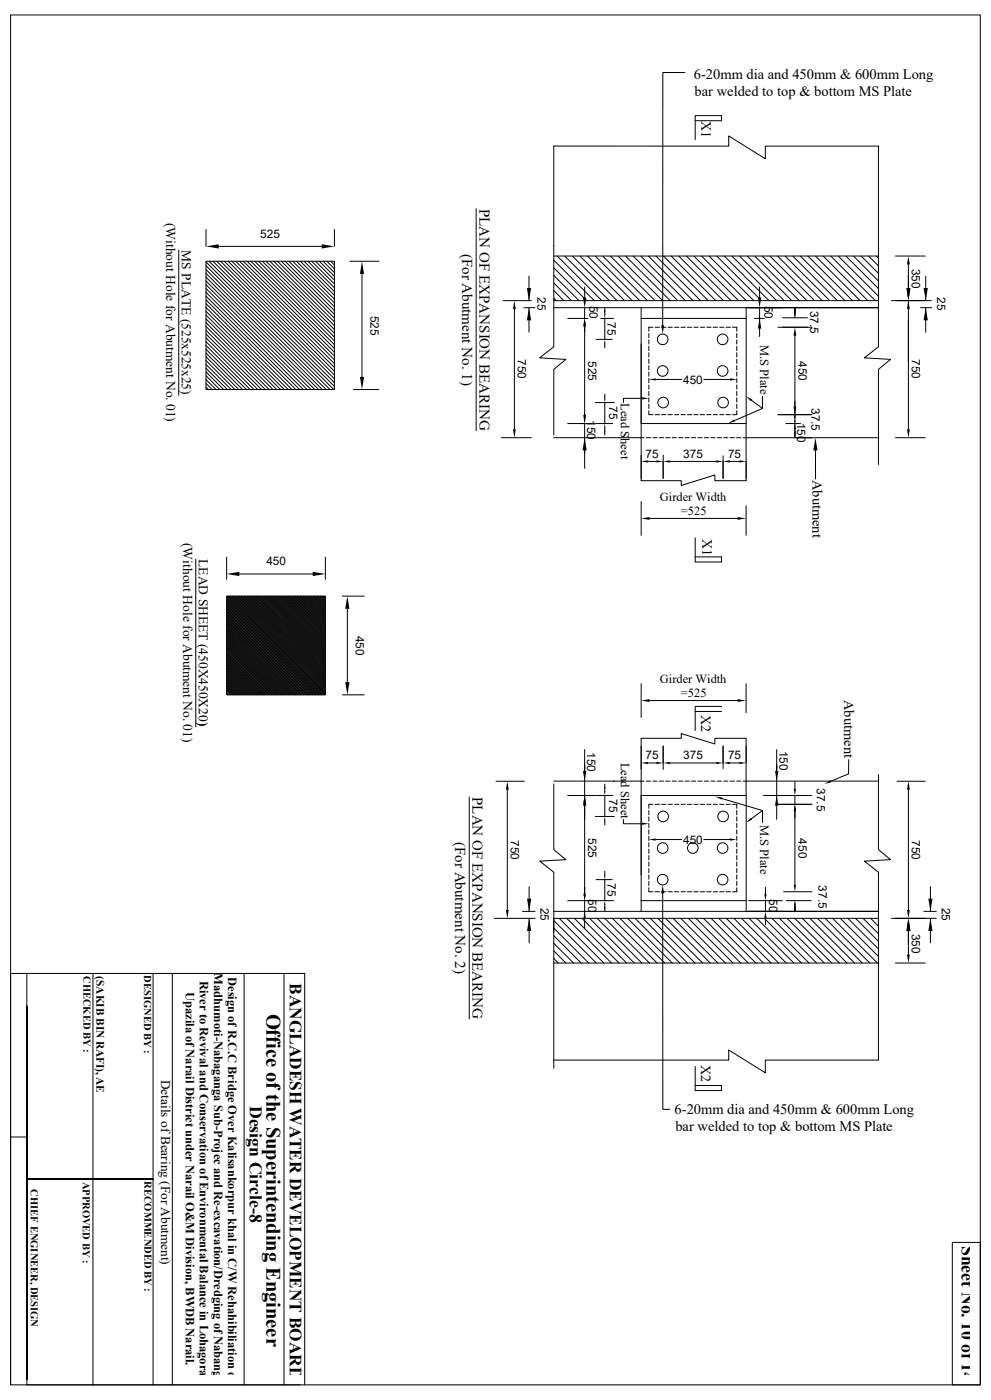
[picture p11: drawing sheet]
<svg xmlns="http://www.w3.org/2000/svg" width="297mm" height="420mm" viewBox="0 0 297 420" stroke-linecap="round" stroke-linejoin="round" font-family="sans-serif">
<g fill="none" stroke="#000" stroke-width=".3">
<path d="M3.2 4.5h290.6v411h-290.6zM205.3 21.8h-6.7v75.8M208.3 36.2h7.9v-1.5h-7.9v7.2M53.6 75.1v43.5M61.7 78.4h38.5v38.5h-38.5zM61.7 68.8v5.1M61.7 78.6l38.3 38.3M61.7 79.7l37.2 37.2M62.7 78.4l37.5 37.5M63.8 78.4l36.4 36.4M65 78.4l35.2 35.2M65.6 73.9h30.8"/>
<path d="M66.1 78.4l34.1 34.1M67.2 78.4l33 33M68.4 78.4l31.8 31.8M69.5 78.4l30.7 30.7M70.7 78.4l29.5 29.5M71.8 78.4l28.4 28.4M72.9 78.4l27.3 27.3M74.1 78.4l26.1 26.1M75.2 78.4l25 25M76.3 78.4l23.9 23.9M77.5 78.4l22.7 22.7M78.6 78.4l21.6 21.6"/>
<path d="M79.8 78.4l20.4 20.4M80.9 78.4l19.3 19.3M82 78.4l18.2 18.2M83.2 78.4l17 17M84.3 78.4l15.9 15.9M85.4 78.4l14.8 14.8M86.6 78.4l13.6 13.6M87.7 78.4l12.5 12.5M88.9 78.4l11.3 11.3M90 78.4l10.2 10.2M91.1 78.4l9.1 9.1M92.3 78.4l7.9 7.9"/>
<path d="M93.4 78.4l6.8 6.8M94.6 78.4l5.6 5.7M95.7 78.4l4.5 4.5M96.8 78.4l3.4 3.4M98 78.4l2.2 2.2M99.1 78.4l1.1 1.1M100.2 68.8v5.1M104.9 78.4h8.7M142.7 62.6v66.6M166 78.1l12.1 12.1M166 76.8h97.3M167 76.8l13.4 13.4"/>
<path d="M169.2 76.8l13.4 13.4M171.5 76.8l13.4 13.4M173.8 76.8l13.4 13.4M176.1 76.8l13.4 13.4M178.4 76.8l13.3 13.4M180.6 76.8l13.4 13.4M182.9 76.8l13.4 13.4M185.2 76.8l13.4 13.4M187.5 76.8l13.4 13.4M189.8 76.8l13.3 13.4M192 76.8l13.4 13.4M194.3 76.8l13.4 13.4"/>
<path d="M196.6 76.8l13.4 13.4M198.9 76.8l13.4 13.4M201.1 76.8l13.4 13.4M203.4 76.8l13.4 13.4M205.7 76.8l13.4 13.4M208 76.8l13.4 13.4M210.2 76.8l13.4 13.4M212.5 76.8l13.4 13.4M214.8 76.8l13.4 13.4M217.1 76.8l13.4 13.4M219.4 76.8l13.3 13.4M221.6 76.8l13.4 13.4"/>
<path d="M223.9 76.8l13.4 13.4M226.2 76.8l13.4 13.4M228.5 76.8l13.4 13.4M230.7 76.8l13.4 13.4M233 76.8l13.4 13.4M235.3 76.8l13.4 13.4M237.6 76.8l13.4 13.4M239.8 76.8l13.4 13.4M242.1 76.8l13.4 13.4M244.4 76.8l13.4 13.4M246.7 76.8l13.4 13.4M249 76.8l13.3 13.4"/>
<path d="M251.2 76.8l12.1 12.1M253.5 76.8l9.8 9.8M255.8 76.8l7.5 7.5M258.1 76.8l5.2 5.2M260.3 76.8l3 3M262.6 76.8l.7 .7M268.4 76.8h8.9M272.2 79.3v8.4M61.7 80.9l36 36M61.7 82l34.9 34.9M61.7 83.1l33.8 33.8M61.7 84.3l32.6 32.6"/>
<path d="M61.7 85.4l31.5 31.5M61.7 86.6l30.4 30.3M61.7 87.7l29.2 29.2M61.7 88.8l28.1 28.1M61.7 90l26.9 26.9M61.7 91.1l25.8 25.8M61.7 92.2l24.7 24.7M61.7 93.4l23.5 23.5M61.7 94.5l22.4 22.4M61.7 95.7l21.3 21.2M61.7 96.8l20.1 20.1M61.7 97.9l19 19"/>
<path d="M61.7 99.1l17.8 17.8M108.5 82.2v30.9M150.8 90.2h8.4M154.2 92.7v36.1M157 92.3h3.3M158.5 82.8v7.4M158.5 92.3v7.4M166 90.2v-46.4h52.4v-3l11 6.8v-3.8h33.9v60.2l-4.2 3.4 7.8 .4-3.6 3v28.6M166 92.3h97.3h-39.7v3.2M166 90.2v13.8l-4.2 3.4 7.8 .4-3.6 3v19.7M166 80.3l9.8 9.9M166 82.6l7.5 7.6"/>
<path d="M166 84.9l5.3 5.3M166 87.2l3 3M166 89.4l.7 .8M166 90.2h97.3M170.1 95.5h6.1M175.2 86.1v4.2M175.2 92.3v3.2M175.2 97.6v28.2M180 95.5h3.9M181.3 92.4v1.9M181.3 95.5v6.3M192.2 92.3v51.9h12v1.4l10-3.1v1.7h9.4v-17.1"/>
<path d="M192.2 95.5h31.4M195.7 98.2h-1.2v1.2M196.4 98.2h1.3M198.3 98.2h1.3M200.2 98.2h1.3M202.2 98.2h1.3M204.1 98.2h1.3M206 98.2h1.3M208 98.2h1.2M209.9 98.2h1.3M211.8 98.2h1.3M213.7 98.2h1.3"/>
<path d="M215.7 98.2h1.3M217.6 98.2h1.3M219.5 98.2h1.3v1.2M223.6 95.5v31.6h-31.4M224.3 92.3h10.2M226.1 95.5h2.9M227.6 86.1v4.2M227.6 92.3v8.7M233.2 98.2h10.1M234.5 95.3h7.5M238.2 92.2v2.1M267.2 90.2h11.9"/>
<path d="M272.2 90.2v2.1M272.2 92.7v36.1M275.9 92.3h3.3M277.4 82.8v7.4M277.4 92.3v7.4M61.7 100.2l16.7 16.7M61.7 101.3l15.6 15.6M61.7 102.5l14.4 14.4M61.7 103.6l13.3 13.3M61.7 104.8l12.2 12.1M61.7 105.9l11 11M61.7 107l9.9 9.9"/>
<path d="M61.7 108.2l8.7 8.7M61.7 109.3l7.6 7.6M61.7 110.5l6.5 6.4M61.7 111.6l5.3 5.3M61.7 112.7l4.2 4.2M61.7 113.9l3 3M61.7 115l1.9 1.9M61.7 116.2l.8 .7M105.9 116.9h7.7M178.6 101.8h4.9M181.3 103.1v1.3M181.3 118.2v1.3"/>
<path d="M192.4 119.5h-5.6v1.3M194.5 100v1.3M194.5 102v1.2M194.5 103.9v1.3M194.5 105.8v1.3M194.5 107.7v1.3M194.5 109.7v1.3M194.5 111.6v1.3M194.5 113.5v1.3M194.5 115.5v1.3M194.5 117.4v1.3M194.5 119.3v1.3"/>
<path d="M196.5 113.8h7.8M210.9 113.8h7.9M220.8 100v1.3M220.8 102v1.2M220.8 103.9v1.3M220.8 105.8v1.3M220.8 107.7v1.3M220.8 109.7v1.3M220.8 111.6v1.3M220.8 113.5v1.3M220.8 115.5v1.3M220.8 117.4v1.3"/>
<path d="M220.8 119.3v1.3M228.5 118.9v3.6l-8.5 3.7M238.2 100.7v21.7M150.3 131.3h8.9M166 131.3h27.1M170.1 127.1h8.2M175.2 127.1v13.4M178.4 120.8h5.7M178.5 127.1h5.1M181.3 120.8v6.3M181.3 128.3v2.2M193.7 131.3h1.3"/>
<path d="M194.2 138.4h2.5M194.5 123.2v1.2h1.2M194.5 121.3v1.3M195.6 131.3h1.3M196.4 124.4h1.3M197.6 131.3h1.3M198.3 124.4h1.3M198.7 138.4v5.1M198.8 136.5v7M199.5 131.3h1.3M200.2 124.4h1.3M200.8 138.4h13.9"/>
<path d="M201.4 131.3h1.3M202.2 124.4h1.3M203.4 131.3h1.3M204.1 124.4h1.3M205.3 131.3h1.3M206 124.4h1.3M207.2 131.3h1.3M208 124.4h1.2M209.2 131.3h1.2M209.9 124.4h1.3M211.1 131.3h1.3M211.8 124.4h1.3"/>
<path d="M213 131.3h1.3M213.7 124.4h1.3M214.9 131.3h1.3M215.7 124.4h1.3M216.7 136.8v6.7M216.9 131.3h1.3M217.6 124.4h1.3M218.7 138.4h2.9M218.8 131.3h1.3M220.7 131.3h1.3M220.8 123.2v1.2h-1.3M220.8 121.3v1.3"/>
<path d="M222.7 131.3h40.6M223.6 138.4v5.1M225.3 120.1l3.2 2.4M233.2 124.4h10.1M235.5 127.1h4.4M238.2 123.5v7.8M244.4 135.1v8.6M268.4 131.3h8.9M192.2 150.5v10.1M194.7 155.5h26.4M223.6 151.7v8.9M58.7 167.7v50.4"/>
<path d="M67.9 178.8h29.6v29.6h-29.6zM67.9 167.1v6.7M67.9 179l29.4 29.4M67.9 179.5l29 28.9M67.9 179.9l28.5 28.5M68.2 178.8l29.3 29.4M68.6 178.8l28.9 28.9M69.1 178.8l28.4 28.5M69.6 178.8l27.9 28M70 178.8l27.5 27.6M70.5 178.8l27 27.1M70.9 178.8l26.6 26.6"/>
<path d="M71.4 178.8l26.1 26.2M71.7 172.2h22M71.8 178.8l25.7 25.7M72.3 178.8l25.2 25.3M72.7 178.8l24.8 24.8M73.2 178.8l24.3 24.4M73.7 178.8l23.8 23.9M74.1 178.8l23.4 23.4M74.6 178.8l22.9 23M75 178.8l22.5 22.5M75.5 178.8l22 22.1M75.9 178.8l21.6 21.6"/>
<path d="M76.4 178.8l21.1 21.2M76.8 178.8l20.7 20.7M77.3 178.8l20.2 20.3M77.7 178.8l19.8 19.8M78.2 178.8l19.3 19.4M78.7 178.8l18.8 18.9M79.1 178.8l18.4 18.5M79.6 178.8l17.9 18M80 178.8l17.5 17.5M80.5 178.8l17 17.1M80.9 178.8l16.6 16.6M81.4 178.8l16.1 16.2"/>
<path d="M81.9 178.8l15.6 15.7M82.3 178.8l15.2 15.3M82.8 178.8l14.7 14.8M83.2 178.8l14.3 14.3M83.7 178.8l13.8 13.9M84.1 178.8l13.4 13.4M84.6 178.8l12.9 13M85 178.8l12.5 12.5M85.5 178.8l12 12.1M86 178.8l11.5 11.6M86.4 178.8l11.1 11.1M86.9 178.8l10.6 10.7"/>
<path d="M87.3 178.8l10.2 10.2M87.8 178.8l9.7 9.8M88.2 178.8l9.3 9.3M88.7 178.8l8.8 8.9M89.1 178.8l8.4 8.4M89.6 178.8l7.9 8M90 178.8l7.5 7.5M90.5 178.8l7 7.1M91 178.8l6.5 6.6M91.4 178.8l6.1 6.2M91.9 178.8l5.6 5.7M92.3 178.8l5.2 5.2"/>
<path d="M92.8 178.8l4.7 4.8M93.2 178.8l4.3 4.3M93.7 178.8l3.8 3.9M94.1 178.8l3.4 3.4M94.6 178.8l2.9 3M95.1 178.8l2.4 2.5M95.5 178.8l2 2M96 178.8l1.5 1.6M96.4 178.8l1.1 1.1M96.9 178.8l.6 .7M97.3 178.8l.2 .2M97.5 167.1v6.7"/>
<path d="M102.6 178.8h6.6M208.3 161.4v7.2h7.9v-1.6l-7.9 .1M67.9 180.4l28.1 28M67.9 180.8l27.6 27.6M67.9 181.3l27.2 27.1M67.9 181.8l26.7 26.6M67.9 182.2l26.2 26.2M67.9 182.7l25.8 25.7M67.9 183.1l25.3 25.3M67.9 183.6l24.9 24.8M67.9 184l24.4 24.4M67.9 184.5l24 23.9"/>
<path d="M67.9 185l23.5 23.4M67.9 185.4l23.1 23M67.9 185.9l22.6 22.5M67.9 186.3l22.2 22.1M67.9 186.8l21.7 21.6M67.9 187.2l21.2 21.2M67.9 187.7l20.8 20.7M67.9 188.1l20.3 20.3M67.9 188.6l19.9 19.8M67.9 189l19.4 19.4M67.9 189.5l19 18.9M67.9 189.9l18.5 18.5"/>
<path d="M67.9 190.4l18.1 18M67.9 190.9l17.6 17.5M67.9 191.3l17.1 17.1M67.9 191.8l16.7 16.6M67.9 192.2l16.2 16.2M67.9 192.7l15.8 15.7M67.9 193.1l15.3 15.3M67.9 193.6l14.9 14.8M67.9 194.1l14.4 14.3M67.9 194.5l14 13.9M67.9 195l13.5 13.4M67.9 195.4l13 13"/>
<path d="M67.9 195.9l12.6 12.5M67.9 196.3l12.1 12.1M67.9 196.8l11.7 11.6M67.9 197.3l11.2 11.1M67.9 197.7l10.8 10.7M67.9 198.2l10.3 10.2M67.9 198.6l9.9 9.8M67.9 199.1l9.4 9.3M67.9 199.5l9 8.9M67.9 200l8.5 8.4M104.1 182.6v22M67.9 200.4l8 8"/>
<path d="M67.9 200.9l7.6 7.5M67.9 201.3l7.1 7.1M67.9 201.8l6.7 6.6M67.9 202.2l6.2 6.2M67.9 202.7l5.8 5.7M67.9 203.2l5.3 5.2M67.9 203.6l4.8 4.8M67.9 204.1l4.4 4.3M67.9 204.5l3.9 3.9M67.9 205l3.5 3.4M67.9 205.4l3 3M67.9 205.9l2.6 2.5"/>
<path d="M67.9 206.4l2.1 2M67.9 206.8l1.7 1.6M67.9 207.3l1.2 1.1M67.9 207.7l.7 .7M67.9 208.2l.3 .2M102.6 208.4h6.6M192.2 205.1v10.1M194.7 210.2h26.4M208.3 213.4h7.9M216.2 211.9h-7.9v7.3M223.6 205.1v8.7M140.6 239.1v66.6"/>
<path d="M148.7 234.4h8.4M152 236.9v36.1M166 235.2v19.7l3.6 3-7.8 .4 4.2 3.4v18M166 234.3h27.1M170.1 238.7h8.2M175.2 224.9v43.3M178.5 238.7h5.1M181.3 235.2v2.2M181.3 238.7v6.2M192.2 238.7h31.4v31.5M193.7 234.3h1.3M194.2 228.9h2.5"/>
<path d="M195.6 234.3h1.3M197.6 234.3h1.3M198.7 223.8v5.1M198.8 223.8v7M199.5 234.3h1.3M200.8 228.9h13.9M201.4 234.3h1.3M203.4 234.3h1.3M205.3 234.3h1.3M207.2 234.3h1.3M209.2 234.3h1.2M211.1 234.3h1.3"/>
<path d="M213 234.3h1.3M214.9 234.3h1.3M216.4 239.6l12.1 3.6v3.6M216.7 223.8v6.8M216.9 234.3h1.3M218.7 228.9h2.9M218.8 234.3h1.3M220.7 234.3h1.3M222.7 234.3h40.6M223.6 238.7v-17.2h-9.4v1.7l-10-3.1v1.4h-12v51.9M223.6 223.8v5.1M228.8 238.7h14.5"/>
<path d="M232.8 224.9v20.9M238.2 234.6v2M238.2 238.7v2.6M254.4 227.9l-.1 4.3-5.3 2.2M263.3 232.4v22.5l3.6 3-7.8 .4 4.2 3.4v16.6M268.8 234.4h8.5M272.2 236.9v36.1M178.4 244.9h5.7M181.3 246.2v1.3M186.8 245.9v1.2h5.6M194.5 243.1v1.3M194.5 245.1v1.3"/>
<path d="M194.5 247v1.3M194.5 248.9v1.3M194.5 250.9v1.3M194.5 252.8v1.3M194.5 254.7v1.3M194.5 256.7v1.3M194.5 258.6v1.3M195.7 241.3h-1.2v1.2M196.4 241.3h1.3M196.5 251.9h7.8M198.3 241.3h1.3M200.2 241.3h1.3"/>
<path d="M202.2 241.3h1.3M204.1 241.3h1.3M206 241.3h1.3M208 241.3h1.2M209.9 241.3h1.3M210.9 251.9h7.9M211.8 241.3h1.3M213.7 241.3h1.3M215.7 241.3h1.3M217.6 241.3h1.3M219.5 241.3h1.3v1.2M220.8 243.1v1.3"/>
<path d="M220.8 245.1v1.3M220.8 247v1.3M220.8 248.9v1.3M220.8 250.9v1.3M220.8 252.8v1.3M220.8 254.7v1.3M220.8 256.7v1.3M220.8 258.6v1.3M228.5 243.2l-3.2 2.4M233.2 241.3h10.1M238.2 243.3v22.2M148.1 275.5h12.2"/>
<path d="M156.6 273.4h3.7M158.6 266v7.4M158.6 275.5v7.4M166 276.2l12.7 12.7M166 278.4l10.4 10.5M167.6 275.5l13.4 13.4M169.9 275.5l13.4 13.4M170.1 270.2h13.8M172.1 275.5l13.4 13.4M174.4 275.5l13.4 13.4M175.2 270.2v8.3M176.7 275.5l13.4 13.4"/>
<path d="M178.6 263.9h4.9M179 275.5l13.4 13.4M181.3 261.4v1.2M181.3 263.9v6.3M181.3 271.4v1.9M181.3 275.5l13.3 13.4M183.5 275.5l13.4 13.4M185.8 275.5l13.4 13.4M188.1 275.5l13.4 13.4M190.4 275.5l13.4 13.4M192.2 270.2h31.4M192.6 275.5l13.4 13.4"/>
<path d="M194.5 260.5v1.3M194.5 262.5v1.3M194.5 264.4v1.3M194.5 266.3v1.2h1.2M194.9 275.5l13.4 13.4M196.4 267.5h1.3M197.2 275.5l13.4 13.4M198.3 267.5h1.3M198.6 268v64.8h2.1M199.5 275.5l13.4 13.4M200.2 267.5h1.3M201.7 275.5l13.4 13.4"/>
<path d="M202.2 267.5h1.3M204 275.5l13.4 13.4M204.1 267.5h1.3M206 267.5h1.3M206.3 275.5l13.4 13.4M208 267.5h1.2M208.6 275.5l13.4 13.4M209.9 267.5h1.3M210.8 275.5l13.4 13.4M211.8 267.5h1.3M213.1 275.5l13.4 13.4M213.7 267.5h1.3"/>
<path d="M215.4 275.5l13.4 13.4M215.7 267.5h1.3M217.6 267.5h1.3M217.7 275.5l13.4 13.4M220 275.5l13.3 13.4M220.8 260.5v1.3M220.8 262.5v1.3M220.8 264.4v1.3M220.8 266.3v1.2h-1.3M222.2 275.5l13.4 13.4M223.6 270.2v3.2h39.7h-97.3M224.3 270.2h10.2"/>
<path d="M224.3 273.4h10.2M224.5 275.5l13.4 13.4M226.8 275.5l13.4 13.4M229.1 275.5l13.4 13.4M229.4 266.1v2.1M229.4 270.2v3.2M229.4 275.4v2.1M231.4 275.5l13.3 13.4M233.6 275.5l13.4 13.4M234.8 267.5h8.5M235.6 270.2h7.5M235.9 275.5l13.4 13.4"/>
<path d="M238.2 275.5l13.4 13.4M238.2 271.4v2.2M240.5 275.5l13.4 13.4M242.7 275.5l13.4 13.4M245 275.5l13.4 13.4M247.3 275.5l13.4 13.4M249.6 275.5l13.4 13.4M251.8 275.5l11.5 11.4M254.1 275.5l9.2 9.2M256.4 275.5l6.9 6.9M258.7 275.5l4.6 4.6M260.9 275.5l2.4 2.3"/>
<path d="M263.2 275.5l.1 .1M267.2 275.5h13.4M272.2 278v8.4M276.9 273.4h3.7M278.8 266v7.4M278.8 275.5v7.4M8 292v121.9M27.9 292v123.5M45.9 292v123.5M51.6 292v123.5M73.2 292v123.5M85.1 292.3v123.2"/>
<path d="M166 280.7l8.2 8.2M166 283l5.9 5.9M166 285.3l3.6 3.6M166 287.5l1.3 1.4M166 288.9h97.3M268.4 288.9h8.9M8 301.8v113.7h81.9M166 318h52.4v-3l11 6.8v-3.8h33.9v-42.5h-97.3v45M208.3 319.9v7.3h7.9v-1.6h-7.9M3.2 341.1h4.8M8 353.8h37.9zM285.4 372.7h8.4v42.8h-8.4z"/>
<path d="M3.2 415.5v-123.5h88.1v123.5"/>
<circle cx="198.6" cy="111.3" r="1.59"/>
<circle cx="198.6" cy="101.8" r="1.59"/>
<circle cx="216.6" cy="111.3" r="1.59"/>
<circle cx="216.6" cy="101.8" r="1.59"/>
<circle cx="198.7" cy="120.8" r="1.59"/>
<circle cx="216.7" cy="120.8" r="1.59"/>
<circle cx="198.6" cy="254.4" r="1.59"/>
<circle cx="198.7" cy="244.9" r="1.59"/>
<circle cx="207.6" cy="254.4" r="1.59"/>
<circle cx="216.6" cy="254.4" r="1.59"/>
<circle cx="216.7" cy="244.9" r="1.59"/>
<circle cx="198.6" cy="263.9" r="1.59"/>
<circle cx="216.6" cy="263.9" r="1.59"/>
</g>
<g fill="#000">
<path d="M61.7 73.9l3.9-.6v1.2zM96.4 73.3l3.8 .6-3.8 .6zM272.2 76.8l.5 2.5h-.9zM108.5 78.4l.6 3.8h-1.2zM154.2 90.2l.4 2.5h-.9zM158.5 92.3l.7 3.8h-1.3zM157.9 86.4h1.3l-.7 3.8zM175.2 95.5l.4 2.1h-.7zM175.2 95.5l.4 2.6h-.8zM174.7 89.3h1l-.5 3zM181 94.3h.5l-.2 1.2zM198.2 97.6h.8l-.4 2.5z"/>
<path d="M227.1 89.3h1.1l-.6 3zM227.6 95.5l.6 3.1h-1.1zM238 94.3h.4l-.2 1.2zM238 94h.5l-.3 1.5zM271.8 87.7h.9l-.5 2.5zM272.2 90.2l.5 2.5h-.9zM271.6 86.4h1.3l-.7 3.8zM277.4 92.3l.7 3.8h-1.3zM276.8 86.4h1.3l-.7 3.8zM107.9 113.1h1.2l-.6 3.8zM181 119.5h.5l-.2 1.3zM181.3 101.8l.2 1.3h-.5z"/>
<path d="M192.4 119.2l2.1 .3-2.1 .3zM194.5 113.8l2-.3v.7zM218.8 113.5l2 .3-2 .4zM238.2 98.2l.5 2.5h-.9zM153.7 128.8h.9l-.4 2.5zM175 125.8h.4l-.2 1.3zM174.8 124.5h.8l-.4 2.6zM175.2 131.3l.6 3.8h-1.2zM181.3 127.1l.2 1.2h-.5zM192.2 138.4l2-.3v.7zM196.7 138.1l2 .3-2 .4zM198.8 138.4l2-.3v.7z"/>
<path d="M214.7 138.1l2 .3-2 .4zM216.7 138.4l2-.3v.7zM218.2 127l1.7-1.1 .3 .6zM221.6 138.1l2 .3-2 .4zM223.6 118.9l1.8 .9-.4 .6zM238.2 124.4l.2 1.1h-.3zM238.1 126h.3l-.2 1.1zM237.9 129.5h.6l-.3 1.8zM238.2 127.1l.3 1.7h-.6zM237.9 122.4h.7l-.4 2zM237.8 121.9h.9l-.5 2.5zM244.4 131.3l.6 3.8h-1.2z"/>
<path d="M271.8 128.8h.9l-.5 2.5zM192.2 155.5l2.5-.4v.9zM221.1 155.1l2.5 .4-2.5 .5zM67.9 172.2l3.8-.6v1.2zM93.7 171.6l3.8 .6-3.8 .6zM104.1 178.8l.6 3.8h-1.2zM103.5 204.6h1.2l-.6 3.8zM192.2 210.2l2.5-.5v.9zM221.1 209.7l2.5 .5-2.5 .4zM152 234.4l.5 2.5h-.9zM174.7 231.3h1l-.5 3zM181 237.4h.5l-.2 1.3z"/>
<path d="M192.2 228.9l2-.3v.6zM196.7 228.6l2 .3-2 .3zM198.8 228.9l2-.3v.6zM214.7 228.6l2 .3-2 .3zM214.4 239l2.1 .2-.2 .7zM216.7 228.9l2-.3v.6zM221.6 228.6l2 .3-2 .3zM232.3 231.3h1l-.5 3zM237.9 236.6h.7l-.4 2.1zM247.1 235.2l1.8-1.1 .2 .6zM272.2 234.4l.5 2.5h-.9zM175.2 238.7l.4 2h-.7z"/>
<path d="M175.2 238.7l.5 3h-1zM181.3 244.9l.2 1.3h-.5zM192.4 246.8l2.1 .3-2.1 .3zM194.5 251.9l2-.4v.7zM218.8 251.5l2 .4-2 .3zM225 245.3l.4 .6-1.8 .9zM232.8 238.7l.5 3h-1zM238.2 241.3l.4 2h-.7zM151.6 273h.9l-.5 2.5zM158.6 275.5l.6 3.8h-1.3zM157.9 269.6h1.3l-.6 3.8zM174.9 268.2h.7l-.4 2z"/>
<path d="M175.2 273.4l.4 2h-.7zM181.3 270.2l.2 1.2h-.5zM181 262.6h.5l-.2 1.3zM198.6 265.5l.4 2.5h-.8zM229.4 273.4l.3 2h-.6zM229.1 268.2h.6l-.3 2zM238.2 270.2l.3 1.5h-.5zM238.2 270.2l.2 1.2h-.4zM237.9 265.5h.7l-.4 2zM272.2 275.5l.5 2.5h-.9zM271.8 273h.9l-.5 2.5zM272.2 275.5l.7 3.8h-1.3z"/>
<path d="M278.8 275.5l.7 3.8h-1.3zM278.2 269.6h1.3l-.7 3.8zM271.8 286.4h.9l-.5 2.5z"/>
</g>
<text font-size="6.1" x="79.9" y="304.1" transform="rotate(90 79.9 304.1)">Office of the Superintending Engineer</text>
<g font-size="5.3">
<text x="74.9" y="331.7" transform="rotate(90 74.9 331.7)">Design Circle-8</text>
<text x="288.2" y="373.7" transform="rotate(90 288.2 373.7)">Sheet No. 10 of 14</text>
</g>
<text font-size="5.2" x="86.9" y="295" transform="rotate(90 86.9 295)">BANGLADESH WATER DEVELOPMENT BOARD</text>
<g font-size="4.5">
<text x="143.7" y="62.6" transform="rotate(90 143.7 62.6)">PLAN OF EXPANSION BEARING</text>
<text x="138.5" y="76.1" transform="rotate(90 138.5 76.1)">(For Abutment No. 1)</text>
<text x="141.6" y="239.1" transform="rotate(90 141.6 239.1)">PLAN OF EXPANSION BEARING</text>
<text x="136.4" y="252.6" transform="rotate(90 136.4 252.6)">(For Abutment No. 2)</text>
</g>
<g font-size="4.3">
<text x="208" y="23.8">6-20mm dia and 450mm &amp; 600mm Long</text>
<text x="208.2" y="28.8">bar welded to top &amp; bottom MS Plate</text>
<text x="243.5" y="143.9" transform="rotate(90 243.5 143.9)">Abutment</text>
<text x="253" y="210" transform="rotate(90 253 210)">Abutment</text>
<text x="202.2" y="334.3">6-20mm dia and 450mm &amp; 600mm Long</text>
<text x="202.4" y="339.3">bar welded to top &amp; bottom MS Plate</text>
</g>
<g font-size="4.2">
<text x="210.3" y="36.4" transform="rotate(90 210.3 36.4)">X1</text>
<text x="210.6" y="161.7" transform="rotate(90 210.6 161.7)">X1</text>
<text x="210.1" y="214.6" transform="rotate(90 210.1 214.6)">X2</text>
<text x="210.1" y="319.6" transform="rotate(90 210.1 319.6)">X2</text>
</g>
<g font-size="4">
<text x="49.8" y="66.8" transform="rotate(90 49.8 66.8)">(Without Hole for Abutment No. 01)</text>
<text x="54.5" y="75.1" transform="rotate(90 54.5 75.1)">MS PLATE (525x525x25)</text>
<text x="54.9" y="162.9" transform="rotate(90 54.9 162.9)">(Without Hole for Abutment No. 01)</text>
<text x="59.6" y="167.7" transform="rotate(90 59.6 167.7)">LEAD SHEET (450X450X20)</text>
<text x="48.3" y="323.9" transform="rotate(90 48.3 323.9)">Details ofBearing (For Abutment)</text>
</g>
<g font-size="3.8">
<text x="227.8" y="103.4" transform="rotate(90 227.8 103.4)">M.S Plate</text>
<text x="186.1" y="120.9" transform="rotate(90 186.1 120.9)">Lead S</text>
<text x="186.1" y="131.4" transform="rotate(90 186.1 131.4)">heet</text>
<text x="186.1" y="228.8" transform="rotate(90 186.1 228.8)">Lea</text>
<text x="186.1" y="234.4" transform="rotate(90 186.1 234.4)">d Sheet</text>
<text x="227.8" y="247.5" transform="rotate(90 227.8 247.5)">M.S Plate</text>
</g>
<g font-size="3.7">
<text x="197.8" y="150.2">Girder Width</text>
<text x="204.1" y="154.5">=525</text>
<text x="197.8" y="204.9">Girder Width</text>
<text x="204.1" y="209.1">=525</text>
<text x="64.2" y="292" transform="rotate(90 64.2 292)">Madhumoti-Nabaganga Sub-Projec and Re-excavation/Dredging ofNabanga</text>
<text x="68.4" y="293.1" transform="rotate(90 68.4 293.1)">Design of R.C.C Bridge Over Kalisankorpur khal in C/W Rehahibiliation of</text>
<text x="55.7" y="297.5" transform="rotate(90 55.7 297.5)">Upazila of Narail District under Narail O&amp;M Division, BWDB Narail.</text>
<text x="59.9" y="294.2" transform="rotate(90 59.9 294.2)">River to Revival and Conservation of Environmental Balance in Lohagora</text>
</g>
<g font-size="3.5">
<text x="78" y="71.3">525</text>
<text x="273.3" y="80.6" transform="rotate(90 273.3 80.6)">350</text>
<text x="161.1" y="89.2" transform="rotate(90 161.1 89.2)">25</text>
<text x="280.9" y="89.2" transform="rotate(90 280.9 89.2)">25</text>
<text x="111.1" y="94.7" transform="rotate(90 111.1 94.7)">525</text>
<text x="176.7" y="91.7" transform="rotate(90 176.7 91.7)">50</text>
<text x="229.2" y="91.7" transform="rotate(90 229.2 91.7)">50</text>
<text x="242.8" y="93.2" transform="rotate(90 242.8 93.2)">37.5</text>
<text x="182.1" y="96.7" transform="rotate(90 182.1 96.7)">75</text>
<text x="155.2" y="107.8" transform="rotate(90 155.2 107.8)">750</text>
<text x="273.3" y="107.8" transform="rotate(90 273.3 107.8)">750</text>
<text x="176.3" y="108.3" transform="rotate(90 176.3 108.3)">525</text>
<text x="239.3" y="108.4" transform="rotate(90 239.3 108.4)">450</text>
<text x="204.7" y="115.1">450</text>
<text x="176" y="126" transform="rotate(90 176 126)">1</text>
<text x="182.5" y="121.9" transform="rotate(90 182.5 121.9)">75</text>
<text x="243.2" y="122.4" transform="rotate(90 243.2 122.4)">37.5</text>
<text x="176" y="128" transform="rotate(90 176 128)">50</text>
<text x="238.9" y="126.9" transform="rotate(90 238.9 126.9)">150</text>
<text x="193.5" y="137.4">75</text>
<text x="204.8" y="137.4">375</text>
<text x="218.2" y="137.4">75</text>
<text x="79.8" y="169.6">450</text>
<text x="106.7" y="190.8" transform="rotate(90 106.7 190.8)">450</text>
<text x="176" y="225.7" transform="rotate(90 176 225.7)">150</text>
<text x="193.5" y="227.8">75</text>
<text x="204.8" y="227.8">375</text>
<text x="218.2" y="227.8">75</text>
<text x="233.6" y="225.3" transform="rotate(90 233.6 225.3)">150</text>
<text x="182.5" y="239.8" transform="rotate(90 182.5 239.8)">75</text>
<text x="244.8" y="236.4" transform="rotate(90 244.8 236.4)">37.5</text>
<text x="153.1" y="252" transform="rotate(90 153.1 252)">750</text>
<text x="176.3" y="251.5" transform="rotate(90 176.3 251.5)">525</text>
<text x="239.3" y="251.5" transform="rotate(90 239.3 251.5)">450</text>
<text x="273.3" y="252" transform="rotate(90 273.3 252)">750</text>
<text x="204.7" y="253.1">450</text>
<text x="176.3" y="269.8" transform="rotate(90 176.3 269.8)">50</text>
<text x="182.1" y="265" transform="rotate(90 182.1 265)">75</text>
<text x="230.5" y="269.8" transform="rotate(90 230.5 269.8)">50</text>
<text x="245.3" y="265.6" transform="rotate(90 245.3 265.6)">37.5</text>
<text x="162" y="272.4" transform="rotate(90 162 272.4)">25</text>
<text x="282.3" y="272.4" transform="rotate(90 282.3 272.4)">25</text>
<text x="273.3" y="280.2" transform="rotate(90 273.3 280.2)">350</text>
</g>
<text font-size="3.4" x="29" y="292.9" transform="rotate(90 29 292.9)">(SAKIB BIN RAFI), AE</text>
<g font-size="3.2">
<text x="25.1" y="292.8" transform="rotate(90 25.1 292.8)">CHECKED BY :</text>
<text x="43.2" y="292.6" transform="rotate(90 43.2 292.6)">DESIGNED BY :</text>
<text x="9.2" y="356.8" transform="rotate(90 9.2 356.8)">CHIEF ENGINEER, DESIGN</text>
<text x="24.8" y="354.5" transform="rotate(90 24.8 354.5)">APPROVED BY :</text>
<text x="43.3" y="354.3" transform="rotate(90 43.3 354.3)">RECOMMENDED BY :</text>
</g>
</svg>
